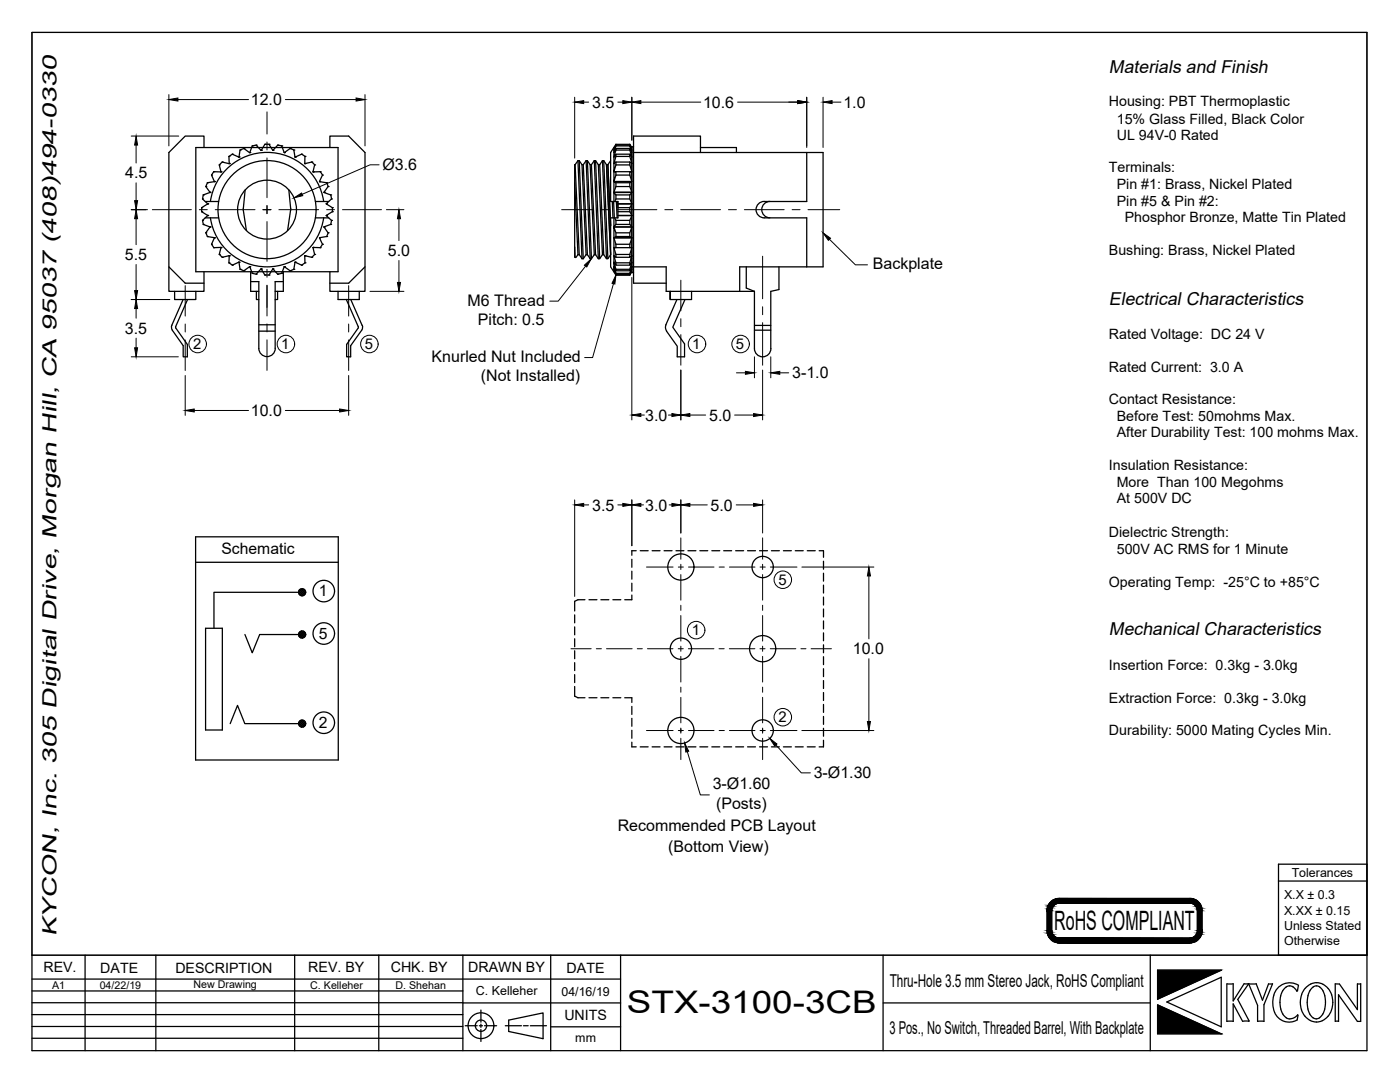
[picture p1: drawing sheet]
<svg xmlns="http://www.w3.org/2000/svg" width="279mm" height="216mm" viewBox="0 0 279 216" stroke-linecap="round" stroke-linejoin="round" font-family="sans-serif">
<!-- layer: DIMENSION -->
<g fill="none" stroke="#000" stroke-width=".2">
<path d="M33.7 18.9v10.2M35.5 19.9h14.1M56.9 19.9h14.2M72.8 18.9v10.2M114.7 19.4v12.2M126.1 19.4v8.6M161 19.4v10M164.3 19.4v10M26.2 27.1h9.5M27.2 28.9v3.6M27.2 36.5v3.5M75.7 32.9h-1.8l-13.6 5.9"/>
<path d="M116.5 20.4h1M123.3 20.4h1M127.9 20.4h12M147.2 20.4h12M166.1 20.4h1.7M26.2 59.8h7.7M26.2 41.8h3.2M27.2 43.6v5.2M27.2 52.8v5.2M52.5 41.8h1.6M53.3 41v1.6M73.8 58.1h6.8"/>
<path d="M77.1 41.8h3.5M79.6 43.6v4.4M79.6 52v4.4M116.9 53.1l-5.5 7h-1.7M122.4 56.6l-4.1 14.7h-1.6M126.1 55.4v28.4M165.5 47.7l5.2 5.1h2.4M26.2 71.2h9.4M27.2 61.6v1.9M27.2 67.5v1.9M37 74.9v8M69.6 74.9v8"/>
<path d="M135.9 73.8v10M147 74.4h1.8M150.6 71.2v4.2M152.2 73.8v10M153.8 71.2v4.2M155.6 74.4h1.8M38.8 81.9h10.8M56.9 81.9h10.9M114.7 99.8v19.2M126.1 99.8v9.1M127.9 82.8h.7M133.4 82.8h.7"/>
<path d="M135.9 99.8v6.6M137.7 82.8h3.1M146.6 82.8h3.8M152.2 99.8v6.6M116.5 100.7h1M123.3 100.7h1M127.9 100.7h.5M133.5 100.7h.6M137.7 100.7h3.4M146.9 100.7h3.5M160 113.1h14.4M173.4 114.9v12.6"/>
<path d="M173.4 131.4v12.6M135.6 145.8h.6M135.9 145.4v.7M137.2 150l2.6 8.6h1.8M151.9 145.8h.6M152.2 145.4v.7M154.8 148.6l5.1 5.6h1.8M160 145.8h14.4"/>
<circle cx="39.5" cy="68.6" r="1.75"/>
<circle cx="57.1" cy="68.6" r="1.75"/>
<circle cx="73.7" cy="68.6" r="1.75"/>
<circle cx="139.1" cy="68.6" r="1.75"/>
<circle cx="147.8" cy="68.6" r="1.75"/>
<circle cx="156.2" cy="115.7" r="1.75"/>
<circle cx="138.9" cy="125.7" r="1.75"/>
<circle cx="156.2" cy="143.1" r="1.75"/>
</g>
<!-- layer: PART -->
<g fill="none" stroke="#000" stroke-width=".25">
<path d="M39.1 29.4h28.4v24.8h-28.4zM40.4 39.7h.1M40.4 39.7l1 1M40.6 38.9h.1M40.6 38.9l-.2 .8M40.7 29.4v-2.3h-3.7l-3.3 3.3v27.7h7v-3.9M41.1 37.2h.1M41.1 37.2l.8 1.1M41.4 36.5h.1M41.4 36.5l-.3 .7M41.9 38.4h.1M41.9 38.4l-1.3 .5"/>
<path d="M41.9 38.3h.1M41.9 38.3v.1M42.2 34.9h.1M42.2 34.9l.6 1.3M42.7 34.3h.1M42.7 34.3h1.4M42.7 34.2l-.5 .7M42.8 36.3h.1M42.8 36.3l-1.4 .2M42.8 36.2h.1M43.8 32.9h.1M43.8 32.9l.3 1.4"/>
<path d="M44.1 34.3h.1M44.4 32.3h.1M44.4 32.3l1.3 .4M44.4 32.3l-.6 .6M45.7 31.2h.1M45.7 31.2v1.4M45.7 32.7h.1M45.7 32.6h.1M45.8 32.6h-.1M46.4 30.8h.1M46.4 30.8l1.3 .5M46.4 30.8l-.7 .4"/>
<path d="M47.7 31.3h.1M47.9 29.9h.1M47.9 29.9l-.2 1.4M48.7 29.6h.1M48.7 29.6l1.1 .9M48.7 29.6l-.8 .3M48.9 37.9l-.3 4.1M49.8 30.5h.1M49.9 30.4h.1M49.9 30.4h-.1M50.3 29.1h.1M50.3 29.1l-.4 1.3"/>
<path d="M51.1 29h.1M51.1 29l1 1M51.1 29l-.8 .1M52.1 30h.1M52.2 30h-.1M52.9 28.8h.1M52.9 28.8l-.8 1.2M52.9 28.8h.8M53.7 28.8h.1M53.7 28.8l.7 1.2M54.4 30h.1M54.5 30h.1"/>
<path d="M55.4 29h.1M55.4 29l-.9 1M55.4 29l.8 .1M56.2 29.1h.1M56.2 29.1l.5 1.3M56.7 30.4h.1M56.8 30.5h.1M57.6 37.9l.4 4.1M57.9 29.6h.1M57.9 29.6l-1.1 .9M57.9 29.6l.8 .3M58.6 29.9h.1"/>
<path d="M58.6 29.9l.3 1.4M58.9 31.3h.1M60.2 30.8h.1M60.2 30.8l-1.3 .5M60.2 30.8l.7 .4M60.8 32.6h.1M60.8 32.7h.1M60.9 31.2h.1M60.9 31.2l-.1 1.4M62.2 32.3h.1M62.2 32.3l-1.4 .4M62.2 32.3l.6 .6"/>
<path d="M62.5 34.3h.1M62.8 32.9h.1M62.8 32.9l-.3 1.4M63.8 36.2h.1M63.8 36.3h.1M63.8 36.3l1.4 .2M63.9 34.3h.1M63.9 34.3h-1.4M63.9 34.2l.5 .7M64.4 34.9h.1M64.4 34.9l-.6 1.3M64.7 38.4h.1"/>
<path d="M64.7 38.3h.1M64.7 38.4l1.3 .5M64.7 38.3v.1M65.2 36.5h.1M65.2 36.5l.3 .7M65.5 37.2h.1M65.5 37.2l-.8 1.1M65.8 29.4v-2.3h3.8l3.2 3.3v27.7h-7v-3.9M66 38.9h.1M66 38.9l.2 .8M66.2 39.7h.1M66.2 39.7l-1.1 1"/>
<path d="M114.7 36.5l.6 14.3M114.8 32.9l-.1 18.4 .2 .1 .4-.6M114.8 32.9l.8 17.9M115.3 32.1l.8 19.5M115.3 32.1h.3M115.3 32.1l-.5 .8M115.6 32.1l.8 19.5M115.6 32.1l.5 .8M116.1 32.9l.9 17.9M116.1 32.9h.3M116.4 32.9l.8 17.9M117 32.1l.8 19.5"/>
<path d="M117 32.1h.2M117 32.1l-.6 .8M117.2 32.1l.8 19.5M117.2 32.1l.6 .8M117.8 32.9l.8 17.9M117.8 32.9h.2M118 32.9l.9 17.9M118.6 32.1l.8 19.5M118.6 32.1h.3M118.6 32.1l-.6 .8M118.9 32.1l.8 19.5M118.9 32.1l.5 .8"/>
<path d="M119.4 32.9l.8 17.9M119.4 32.9h.3M119.7 32.9l.8 17.9M120.2 32.1l.8 19.5M120.2 32.1l-.5 .8M120.2 32.1h.3M120.5 32.1l.8 19.5M120.5 32.1l.5 .8M121 32.9l.9 17.9-.6 .8h-.3l-.5-.8h-.3l-.5 .8h-.3M121 32.9h.3M121.3 32.9l.6 12.2M121.9 32.1l-.6 .8"/>
<path d="M122.5 34.3h.4v.6l-.4 1.3zM122.5 32.7v1.6l.4-1.4M122.5 31.3v1.3M122.5 38.4h3.6l-.4 .5M122.5 36.3h3.6M122.5 38.3h3.6M122.5 34.3h.3M122.5 32.6h.1M122.9 28.8l-1 1.6v9.8h1.4v3.3h-1.4v9.7l1 1.7h2.8h-2.8l-.4-1.2M122.9 38.9l-.4-.5v1.8M122.9 38.9v.8l-.2 .5M122.9 37.2v-.7l-.4-.2v2"/>
<path d="M122.9 28.8l-.4 1.2v-.6M122.9 29l-.4 1.4v-.4zM122.9 29.9v-.3l-.4 .9v.8M122.9 31.2v-.4l-.4 .5M122.9 31.2l-.4 1.4M122.9 32.3v.6M122.9 38.9h2.8M122.9 39.7h2.8M122.9 36.5h2.8M122.9 37.2h2.8M122.9 37.2l-.4 1.1M122.9 32.3h2.8"/>
<path d="M122.9 32.9h2.8M122.9 34.3h2.8M122.9 34.9h2.8M122.9 32.3l-.4 .4M122.9 29h2.8M122.9 29.1h2.8M122.9 29.6h2.8M122.9 29.9h2.8M122.9 30.8h2.8M122.9 31.2h2.8M122.9 29.9l-.4 1.4M122.9 28.8h2.8"/>
<path d="M125.7 38.9v.8l.4 1h-2.8M125.7 34.9v-.6h.4v1.9h-3.6M125.7 37.2v-.7l.4-.2v2M125.7 32.9l.4 1.4h-.3M125.7 28.8l.4 .6v.6zM125.7 29l.4 1v.4zM125.7 29.9l.4 1.4M125.7 29.9v-.3l.4 .9v.8M125.7 31.2v-.4l.4 .5M125.7 31.2l.4 1.4M125.7 32.3v.6M125.7 34.9l.4 1.3"/>
<path d="M125.7 37.2l.4 1.1M125.7 32.3l.4 .4M126.1 32.6h.1M126.4 30.4h37.9v22.8h-16.7v4.9M126.4 29.3h-.3v25.1h.3M139.8 30.4v-3.3h-13.4v29.4h6.6M139.8 29.4h7.2v1M161 30.4v9.8h-8.5M33.7 53.2l3.3 3.3h3.7M34.8 58.1v1.7h4.3v-1.7M36.5 59.8l-2.2 5.1-.1 .5 .2 .5M37.4 59.8l-2.3 5.3v.4"/>
<path d="M40.2 41.4h.1M40.2 42.2h.1M40.2 42.2l1.2 .8M40.3 41.4v.8M40.4 44h.1M40.4 44l.2 .8M40.6 44.8h.1M40.6 44.8l1.3 .5M41 43.5h2.6M41 40.2h2.6M41.1 46.5h.1M41.1 46.4l.3 .8"/>
<path d="M41.4 47.2h.1M41.4 47.2l1.4 .2M41.4 40.7h.1M41.4 43h.1M41.4 40.7l-1.2 .7M41.4 43l-1 1M41.4 40.6v.1M41.9 45.3h.1M41.9 45.3l-.8 1.2M42 40.2a11.4 11.4 0 0 1 11.3-9.8 11.4 11.4 0 0 1 11.3 9.8M42 43.5a11.4 11.4 0 0 0 11.3 9.7 11.4 11.4 0 0 0 11.3-9.7M42.2 48.7h.1"/>
<path d="M42.2 48.7l.5 .7M42.7 49.4h.1M42.8 47.4h.1M42.8 47.4v.1M42.8 47.5h.1M42.8 47.5l-.6 1.2M43.8 50.8h.1M43.8 50.8l.6 .5M44.1 49.4h.1M44.1 49.4h-1.4M44.1 49.4l-.3 1.4M44.4 51.3h.1"/>
<path d="M45.7 52.4h.1M45.7 51h.1M45.7 51l-1.3 .3M45.7 52.4l.7 .5M45.7 51v1.4M46.4 52.9h.1M47.7 52.3h.1M47.7 52.3l-1.3 .6M47.7 52.3l.2 1.4M47.9 53.7h.1M47.9 53.7l.8 .3M48.6 42l.6 4"/>
<path d="M48.7 54h.1M49.8 53.2h.1M49.8 53.2l-1.1 .8M49.9 53.2h.1M49.9 53.2l.4 1.3M50 56.2h1.7v13.3a1.64 1.64 0 0 0 1.6 1.7 1.64 1.64 0 0 0 1.6-1.7v-13.3h1.6M50 54.2v3.9h1.7M50.3 54.5h.1M50.3 54.5l.8 .2M51.1 54.7h.1M51.2 58.1v1.7h.5M52.1 53.7h.1"/>
<path d="M52.1 53.7l-1 1M52.1 53.7l.8 1.2M52.9 54.9h.1M52.9 54.9h.8M53.7 54.9h.1M54.4 53.7h.1M54.4 53.7l-.7 1.2M54.5 53.7h.1M54.5 53.7l.9 1M54.5 53.7h-.1M55.4 58.1v1.7h-.5M55.4 54.7h.1"/>
<path d="M56.2 54.5h.1M56.2 54.5l-.8 .2M56.5 54.2v3.9h-1.6M56.7 53.2h.1M56.7 53.2l-.5 1.3M56.8 53.2h.1M56.8 53.2l1.1 .8M56.8 53.2h-.1M57.9 54h.1M58 42l-.6 4M58.6 53.7h.1M58.7 53.7l-.8 .3"/>
<path d="M58.9 52.3h.1M58.9 52.3l-.3 1.4M58.9 52.3l1.3 .6M60.2 52.9h.1M60.8 51h.1M60.8 51l.1 1.4M60.8 51l1.4 .3M60.9 52.4h.1M60.9 51h-.1M60.9 52.4l-.7 .5M62.2 51.3h.1M62.5 49.4h.1"/>
<path d="M62.5 49.4l.3 1.4M62.5 49.4h1.4M62.8 50.8h.1M62.8 50.8l-.6 .5M62.9 43.5h2.7M62.9 40.2h2.7M63.8 47.5h.1M63.8 47.5l.6 1.2M63.8 47.4v.1M63.9 49.4h.1M64.4 48.7h.1M64.4 48.7l-.5 .7"/>
<path d="M64.7 45.3h.1M64.7 45.3l.8 1.2M65.1 43h.1M65.1 40.7h.1M65.1 43l1.1 1M65.1 40.7l1.2 .7M65.1 40.6v.1M65.2 47.2h.1M65.2 47.2l-1.4 .2M65.5 46.5h.1M65.5 46.4l-.3 .8M66 44.8h.1"/>
<path d="M66 44.8l-1.3 .5M66.2 44h.1M66.2 44l-.2 .8M66.3 42.2h.1M66.3 41.4h.1M66.3 42.2l-1.2 .8M66.3 41.4v.8M67.5 58.1v1.7h4.2v-1.7M69.1 59.8l2.4 5.5-2.3 3.4v2.5h.8v-2.2l2.2-3.1M70 59.8l2.3 5.1 .1 .5-.2 .5M72.8 53.2l-3.2 3.3h-3.8M114.7 49.3l.1 2"/>
<path d="M115.3 50.8h.3M115.6 50.8l.5 .8M116.1 51.6h.3M117 50.8h.2M117 50.8l-.6 .8M117.2 50.8l.6 .8M117.8 51.6h.2M118.6 50.8h.3M118.6 50.8l-.6 .8M118.9 50.8l.5 .8M122.2 40.2l.1 3.3M122.5 40.2l.1 3.3"/>
<path d="M122.5 43.5v1.8l.4-.5M122.5 53.7v-.5l.4 .8v-.3M122.5 53.2h.1M122.5 53.7v.5M122.5 52.3h.1M122.5 52.3l.4 .6v-.5M122.5 53.2v-.9l.4 1.4M122.5 47.5v4.8M122.5 51l.4 1.4M122.5 53.7l.4 1M122.5 53.2l.4 1.3M122.5 47.5l.4 1.2"/>
<path d="M122.5 51h.1M122.5 47.4h3.6M122.5 45.3h3.6M122.7 43.5l.2 .5v.8M122.8 49.4h-.3l.4 1.4M122.9 48.7v.7h-.4M122.9 50.8v.5l-.4-.3M122.9 47.2v-.7l-.4-1.2v2.1M122.9 50.8h2.8M122.9 54.7h2.8M122.9 54.5h2.8M122.9 52.9h2.8"/>
<path d="M122.9 53.7h2.8M122.9 54h2.8M122.9 52.4h2.8M122.9 54.5v.2M122.9 51.3h2.8M122.9 48.7h2.8M122.9 49.4h2.8M122.9 47.2h2.8M122.9 46.5h2.8M122.9 47.2l-.4 .2M122.9 44h2.8M122.9 44.8h2.8"/>
<path d="M123 40.2l.2 3.3M123.3 40.2v1.2h2.4M123.3 43h2.8l-.4 1v.8M123.3 42.2h2.4M123.3 40.7h2.8l-.4 .7M125.7 48.7v.7h.4M125.7 50.8v.5l.4-.3M125.7 47.2v-.7l.4-1.2v2.1M125.7 44.8l.4 .5h-3.6M125.7 41.4v.8M125.7 54.5v.2M125.7 47.2l.4 .2"/>
<path d="M125.7 42.2l.4 .8h-2.8M125.8 49.4h.3l-.4 1.4M125.9 51.6h.2M126.1 51h.1M126.1 52.3h.1M126.1 53.7v-.5l-.4 .8v-.3M126.1 53.2h.1M126.1 53.7v.5l-.4 .7zM126.1 52.3l-.4 .6v-.5M126.1 53.2v-.9l-.4 1.4M126.1 51l-.4 1.4M126.1 53.7l-.4 1"/>
<path d="M126.1 53.2l-.4 1.3M126.1 47.5l-.4 1.2M126.4 53.2h6.6v4.9h17.6M135.1 59.8l-2.2 5M136.7 59.8l-2.4 5.5 2.3 3.3v2.6h-1.4v-2.1l-2.2-3M138 58.1v1.7h-4.2v-1.7v1.7M148.9 53.2v4.3l1.7 .6M150.6 58.1v11.5a1.64 1.64 0 0 0 1.6 1.6 1.64 1.64 0 0 0 1.6-1.6M152.5 40.2a1.64 1.64 0 0 0-1.6 1.6 1.64 1.64 0 0 0 1.6 1.7h8.5v9.7M153.7 40.2a1.64 1.64 0 0 0-1.7 1.6 1.64 1.64 0 0 0 1.7 1.7M155.5 53.2v4.6l-1.7 .3v11.5M35.1 65.5l2.3 3.2v2.5h-.8v-2.2l-2.2-3.1"/>
<path d="M51.7 66.1h3.2M51.7 64.8h3.2M132.9 64.8a1.3 1.3 0 0 0 .1 1.3M150.6 64.9h3.2M150.6 65.9h3.2"/>
<circle cx="53.3" cy="41.8" r="9.8"/>
<circle cx="53.3" cy="41.8" r="5.9"/>
<circle cx="135.9" cy="113.1" r="2.61"/>
<circle cx="152.2" cy="113.1" r="2.13"/>
<circle cx="135.9" cy="129.4" r="2.13"/>
<circle cx="152.2" cy="129.4" r="2.61"/>
<circle cx="135.9" cy="145.8" r="2.61"/>
<circle cx="152.2" cy="145.8" r="2.13"/>
</g>
<!-- layer: HIDDEN -->
<g fill="none" stroke="#000" stroke-width=".25">
<path d="M116.7 119.7h-1.4l-.6 .3v1.9M117.5 119.7h1.6M119.9 119.7h1.6M122.3 119.7h1.6M126.1 111.6v1.6M126.1 114v1.6M126.1 116.4v1.6M126.1 118.7v1h-1.4M127 109.9h-.9v.9M127.8 109.9h1.6M130.1 109.9h1.6M132.5 109.9h1.6"/>
<path d="M134.9 109.9h1.6M137.3 109.9h1.6M139.7 109.9h1.6M142.1 109.9h1.5M144.4 109.9h1.6M146.8 109.9h1.6M149.2 109.9h1.6M151.6 109.9h1.6M154 109.9h1.5M156.3 109.9h1.6M158.7 109.9h1.6M161.1 109.9h1.6"/>
<path d="M163.5 109.9h.8v1.3M164.3 112v1.6M164.3 114.4v1.6M164.3 116.7v1.6M164.3 119.1v1.6M114.7 122.7v1.6M114.7 125.1v1.6M114.7 127.5v1.5M114.7 129.9v1.5M114.7 132.2v1.6M114.7 134.6v1.6M114.7 137v1.9l.6 .3h1.4"/>
<path d="M117.5 139.2h1.6M119.9 139.2h1.6M122.3 139.2h1.6M124.7 139.2h1.4v1M164.3 121.5v1.6M164.3 123.9v1.6M164.3 126.3v1.6M164.3 128.7v1.6M164.3 131v1.6M164.3 133.4v1.6M164.3 135.8v1.6M164.3 138.2v1.6"/>
<path d="M126.1 148.1v.9h.9M126.1 141v1.6M126.1 143.3v1.6M126.1 145.7v1.6M127.8 149h1.6M130.1 149h1.6M132.5 149h1.6M134.9 149h1.6M137.3 149h1.6M139.7 149h1.6M142.1 149h1.5M144.4 149h1.6"/>
<path d="M146.8 149h1.6M149.2 149h1.6M151.6 149h1.6M154 149h1.5M156.3 149h1.6M158.7 149h1.6M161.1 149h1.6M164.3 147.7v1.3h-.8M164.3 140.6v1.5M164.3 143v1.5M164.3 145.3v1.6"/>
</g>
<!-- layer: 0 -->
<g fill="none" stroke="#000" stroke-width=".25">
<path d="M39 107.1h28.5v44.6h-28.5zM39 112.2h28.5M59.6 118.2h-16.9v7.2M59.6 118.2l.7 .7M59.7 117.9l.9 .9M59.8 117.7l1 1M59.9 117.6l-.2 .2M60 117.5l.9 .9M60.3 117.5l.7 .6M60.4 117.5l-.8 .8M60.6 117.6l-.9 .9M60.8 117.7l-1 1"/>
<path d="M60.9 118l-.8 .9M61 118.3l-.6 .6M41 125.4h3.4v20.3h-3.4zM48.9 126.6l1.4 3.7 1.5-3.7h7.8M59.6 126.5l.8 .8M59.7 126.2l1 1M59.9 126l1 1M60.1 125.9l.9 .9M60.2 125.9l-.6 .7M60.8 126.1l-1 1M60.9 126.3l-.9 .9M60.9 126.4l-.4-.4-.9 .9 .4 .4"/>
<path d="M61 126.6l-.7 .7M45.9 144.4l1.5-3.6 1.5 3.6h10.7M59.6 144.2l.9 .9M59.8 143.9l1 1M60 143.8l.9 .9M60.1 143.7l-.5 .5M60.2 143.7l.8 .7M60.5 143.7l-.9 .9M60.7 143.8l-1 1M60.9 144l-1 1M60.9 144.7l-.3 .3M61 144.3l-.8 .8-.6-.6"/>
<circle cx="60.3" cy="118.2" r=".71"/>
<circle cx="64.6" cy="117.9" r="2.15"/>
<circle cx="60.3" cy="126.6" r=".71"/>
<circle cx="64.6" cy="126.4" r="2.15"/>
<circle cx="60.3" cy="144.4" r=".71"/>
<circle cx="64.6" cy="144.2" r="2.15"/>
</g>
<!-- layer: DIMENSION -->
<g fill="#000" stroke="#000" stroke-width=".2">
<path d="M33.7 19.9l1.8-.3v.6zM71.1 19.6l1.7 .3-1.7 .3zM27.2 27.1l.3 1.8h-.6zM58.7 39.5l1.5-1 .2 .5zM114.7 20.4l1.8-.3v.6zM124.3 20.1l1.8 .3-1.8 .3zM126.1 20.4l1.8-.3v.6zM159.2 20.1l1.8 .3-1.8 .3zM164.3 20.4l1.8-.3v.6zM27.2 41.8l.3 1.8h-.6zM26.9 58h.6l-.3 1.8zM26.9 40h.6l-.3 1.8z"/>
<path d="M79.6 41.8l.3 1.8h-.6zM79.3 56.4h.6l-.3 1.7zM116.6 52.9l1.4-1.2-.9 1.6zM122.9 54.9l-.2 1.8-.6-.2zM164.3 46.5l1.4 1-.4 .5zM27.2 59.8l.3 1.8h-.6zM26.9 69.4h.6l-.3 1.8zM148.8 74.1l1.8 .3-1.8 .3zM153.8 74.4l1.8-.3v.6zM37 81.9l1.8-.3v.6zM67.8 81.6l1.8 .3-1.8 .3zM126.1 82.8l1.8-.3v.6z"/>
<path d="M134.1 82.5l1.8 .3-1.8 .3zM135.9 82.8l1.8-.3v.6zM150.4 82.5l1.8 .3-1.8 .3zM114.7 100.7l1.8-.3v.6zM124.3 100.4l1.8 .3-1.8 .3zM126.1 100.7l1.8-.3v.6zM134.1 100.4l1.8 .3-1.8 .3zM135.9 100.7l1.8-.3v.6zM150.4 100.4l1.8 .3-1.8 .3zM173.4 113.1l.3 1.8h-.6zM136.6 148.3l.8 1.6-.5 .2zM153.6 147.3l1.5 1.2-.5 .4z"/>
<path d="M173.1 144h.6l-.3 1.8z"/>
</g>
<!-- layer: CENTER -->
<g fill="none" stroke="#000" stroke-width=".2">
<path d="M53.3 22.3v4.4M53.3 28.3v1.6M53.3 31.5v7.9M30.4 41.8h7.8M37 57v6.1M39.8 41.8h1.6M43 41.8h7.9M52.5 41.8h1.6M53.3 41v1.6M53.3 44.2v7.9M53.3 53.7v1.6M53.3 56.9v6.1"/>
<path d="M55.7 41.8h7.9M65.2 41.8h1.6M68.4 41.8h7.7M69.6 57v6.1M112.1 41.8h6.3M120 41.8h1.6M123.2 41.8h7.9M132.7 41.8h1.6M135.9 41.8h7.9M135.9 55.9v6.1M145.4 41.8h1.6M148.6 41.8h7.9"/>
<path d="M152.2 51.1v8.5M158.1 41.8h1.6M161.3 41.8h6.3M37 64.7v1.5M37 67.8v6.1M53.3 64.6v1.6M53.3 67.8v6.1M69.6 64.7v1.5M69.6 67.8v6.1M135.9 63.6v1.6M135.9 66.8v6.1M152.2 61.2v1.6"/>
<path d="M152.2 64.4v8.5M129 113.1h5.3M135.4 113.1h1M135.9 107.3v4.3M135.9 112.6v1M135.9 114.7v5.1M137.4 113.1h5.1M143.5 113.1h1.1M145.6 113.1h5.1M151.7 113.1h1M152.2 107.3v4.3M152.2 112.6v1"/>
<path d="M152.2 114.7v5.1M153.7 113.1h5.4M113.9 129.4h4.1M119 129.4h1M121 129.4h5.2M127.2 129.4h1M129.2 129.4h5.1M135.3 129.4h1.1M135.9 120.8v1M135.9 122.8v5.1M135.9 128.9v1.1M135.9 131v5.1"/>
<path d="M135.9 137.1v1M135.9 139.1v5.1M137.4 129.4h5.1M143.5 129.4h1M145.5 129.4h5.2M151.7 129.4h1M152.2 120.8v1M152.2 122.8v5.1M152.2 128.9v1.1M152.2 131v5.1M152.2 137.1v1M152.2 139.1v5.1"/>
<path d="M153.7 129.4h5.1M159.8 129.4h1.1M161.9 129.4h4M129 145.8h5.3M135.4 145.8h1M135.9 145.3v1M135.9 147.3v4.3M137.4 145.8h5.1M143.5 145.8h1.1M145.6 145.8h5.1M151.7 145.8h1M152.2 145.3v1"/>
<path d="M152.2 147.3v4.3M153.7 145.8h5.4"/>
</g>
<!-- layer: BORDER -->
<g fill="none" stroke="#000" stroke-width=".25">
<path d="M6.4 6.5v203.1h266.4v-203.1M237.5 179.3h-26.1a2.44 2.44 0 0 0-2.4 2.4v4a2.44 2.44 0 0 0 2.4 2.4h26.1M237.5 179.3a2.44 2.44 0 0 1 2.4 2.4M255.2 175.8h17.6M272.8 172.4h-17.6v18.2M6.4 190.6h266.4M6.4 197.7h86M6.4 195.4h117.5M17 190.6v19M31.1 190.6v19M58.8 190.6v19M75.6 190.6v19"/>
<path d="M92.4 190.6v19M109.9 190.6v19M123.9 190.6v19M176.2 190.6v19M229.6 190.6v19M231 193.6h12.7l-12.7 5.8zM232.9 199.9l10.8-4.9v9.9zM237.5 180.2h-26.1a1.52 1.52 0 0 0-1.5 1.5v4a1.49 1.49 0 0 0 1.5 1.5h26.1M237.5 180.2a1.49 1.49 0 0 1 1.5 1.5v4a1.49 1.49 0 0 1-1.5 1.5M239.9 181.7v4M239.9 185.7a2.44 2.44 0 0 1-2.4 2.4M243.7 193.6h.1"/>
<path d="M244.8 196.3v7.5M246.1 196.3v3.4l2.2-3.4M246.1 196.3h-1.2M248.3 196.3h.9M249.1 196.3l-2.1 3.1 2.2 4.4M249.2 196.3h1.5l1.3 3.3 1.2-3.3h.8l-1.7 4.2v3.3h-1.3v-3.2zM256 197.7a1.48 1.48 0 0 1 1.4-1 1.48 1.48 0 0 1 1.4 1.1h.1l.3-1.2a3.4 3.4 0 0 0-5.2 3.1 3.5 3.5 0 0 0 3.2 4.3l.8-.1 .9-.4 .2-.9-.1-.1M256 197.7a4.6 4.6 0 0 0 .7 5.4M259.8 198.4a4.6 4.6 0 0 0 .6 4.4M261.6 196.4a3.1 3.1 0 0 1 4.2 2.1M261.6 196.4a3.6 3.6 0 0 0-1.8 2M263.4 196.9a1.54 1.54 0 0 0-2.2 1.3l-.3 1.1v1l.2 1.3 .3 .7"/>
<path d="M263.4 196.9a2.88 2.88 0 0 1 1 1.8M264.4 198.7a5.9 5.9 0 0 1 0 2.6M265.7 198.5a4.6 4.6 0 0 1-.7 4.3M266.5 196.3l.8 .1 3.6 5.1v-5.2h.7v7.5h-.7l-3.8-5.3v5.3h-.6zM6.4 207.2h86M6.4 204.8h86M6.4 202.5h86M6.4 200.1h86M92.4 200.1h31.5M92.8 204.7h2.4M95.7 204.7h.6M96 201.5v2.5"/>
<path d="M96 204.4v.6M96 205.4v2.4M96.7 204.7h2.4M100.8 204.7h3.3M101.5 203.6l6.9-1.5v5.2l-6.9-1.5zM104.5 204.7h.9M105.8 204.7h3.3M109.9 204.9h14M231 200.5l12.7 5.8h-12.7zM243.7 206.3h.1M244.9 203.8h1.2v-3.5l1.9 3.5M248 203.8h1.3"/>
<path d="M259 202.5a1.81 1.81 0 0 1-2.3 .6M260.4 202.8a2.85 2.85 0 0 0 4.6 0M261.4 202.3l.7 .8M264 202.3a1.32 1.32 0 0 1-1.9 .8M264.4 201.3l-.4 1"/>
<circle cx="96" cy="204.7" r="2.57"/>
<circle cx="96" cy="204.7" r="1.13"/>
</g>
<!-- layer: CK_LEVEL_1 -->
<path d="M6.4 6.5h266.4M176.2 200.1h53.4" fill="none" stroke="#000" stroke-width=".25"/>
<!-- layer: BORDER -->
<path d="M6.4 6.5h266.4v184.1h-266.4z" fill="none" stroke="#000" stroke-width=".2"/>
<g fill="#000" stroke="#000" stroke-width=".2">
<path d="M231 193.6h12.7l-12.7 5.8zM231 200.5l12.7 5.8h-12.7z"/>
<path d="M211.4 179.3h26.5zM211 179.3h26.9z"/>
<path d="M211 179.3l27.3 .1-.4-.1zM210.6 179.4l.4-.1 27.3 .1z"/>
<path d="M210.6 179.4l28.1 .2-.4-.2zM210.2 179.6l.4-.2 28.1 .2z"/>
<path d="M210.2 179.6l28.8 .2-.3-.2zM209.8 179.8l.4-.2 28.8 .2z"/>
<path d="M209.8 179.8l29.5 .3-.3-.3zM209.8 179.8l29.5 .3h-29.8z"/>
<path d="M209 181.7l.9 4v-4zM209 181.7l.9 4h-.9z"/>
<path d="M209 185.7l.9 .3v-.3zM209 185.7l.9 .3h-.9z"/>
<path d="M209 181.4l.9 .3v-.3zM209 181.4l.9 .3h-.9z"/>
<path d="M209 186l1 .1-.1-.1zM209 186l1 .1h-1z"/>
<path d="M209 181.3l.9 .1 .1-.1zM209 181.3l.9 .1h-.9z"/>
<path d="M209 186.1l1 .1zM209 186.1l1 .1z"/>
<path d="M209 186.2l1.1 .3-.1-.3zM209 186.2l1.1 .3h-1z"/>
<path d="M209 181.1l1 .2v-.2zM209 181.1l1 .2h-1z"/>
<path d="M209.1 186.5h1.1zM209.1 186.5h1.1z"/>
<path d="M209.1 180.9l.9 .2 .1-.2zM209.1 180.9l.9 .2h-1z"/>
<path d="M209.1 186.5l1.2 .2-.1-.2zM209.1 186.5l1.2 .2h-1.1z"/>
<path d="M209.2 186.7l1.2 .2-.1-.2zM209.2 186.7l1.2 .2h-1.1z"/>
<path d="M209.2 180.7l.9 .2 .2-.2zM209.2 180.7l.9 .2h-1zM209.1 180.9h1zM209.1 180.9h1z"/>
<path d="M209.3 186.9h1.2zM209.3 186.9h1.2z"/>
<path d="M209.3 180.5l1 .2 .2-.2zM209.3 180.5l1 .2h-1.1z"/>
<path d="M209.3 186.9l1.4 .1zM209.3 186.9l1.4 .1z"/>
<path d="M209.3 180.5h1.3zM209.3 180.5h1.2z"/>
<path d="M209.3 187l1.6 .1zM209.3 187l1.6 .1h-1.5z"/>
<path d="M209.4 180.3l1.2 .2 .2-.2zM209.4 180.3l1.2 .2h-1.3z"/>
<path d="M209.4 187.1l1.7 .1zM209.4 187.1l1.7 .1z"/>
<path d="M209.5 180.2h1.6zM209.5 180.2l1.3 .1h-1.4z"/>
<path d="M209.5 187.2h1.9zM209.5 187.2h1.9z"/>
<path d="M209.5 180.2h1.9zM209.5 180.2h1.6z"/>
<path d="M211 188.1h26.9zM211 188.1h26.5z"/>
<path d="M210.6 188l27.3 .1 .4-.1zM210.6 188l27.3 .1h-26.9z"/>
<path d="M210.2 187.8l28.1 .2 .4-.2zM210.2 187.8l28.1 .2h-27.7z"/>
<path d="M209.8 187.6l28.9 .2 .3-.2zM209.8 187.6l28.9 .2h-28.5z"/>
<path d="M209.5 180.1l29.9 .1zM209.5 180.1l29.9 .1z"/>
<path d="M209.5 187.3l29.5 .3 .3-.3zM209.5 187.3l29.5 .3h-29.2z"/>
<path d="M237.5 180.2h1.9zM237.5 180.2h1.9z"/>
<path d="M209.5 187.2h29.9zM209.5 187.2l29.8 .1z"/>
<path d="M237.7 180.2l1.7 .1zM237.7 180.2l1.7 .1z"/>
<path d="M237.7 187.2h1.7zM237.5 187.2h1.9z"/>
<path d="M238 180.3l1.5 .1-.1-.1zM238 180.3l1.5 .1z"/>
<path d="M238 187.1h1.4zM237.7 187.2h1.7z"/>
<path d="M238.2 180.4l1.4 .1zM238.2 180.4l1.4 .1z"/>
<path d="M238.2 187l1.2 .1 .1-.1zM238 187.1l.2-.1 1.2 .1z"/>
<path d="M238.3 180.5h1.3zM238.3 180.5h1.3z"/>
<path d="M238.3 186.9h1.3zM238.2 187h1.3z"/>
<path d="M238.4 180.5l1.3 .2-.1-.2zM238.4 180.5l1.3 .2h-1.1z"/>
<path d="M238.4 186.9h1.2zM238.3 186.9h1.3z"/>
<path d="M238.6 180.7l1.1 .2v-.2zM238.6 180.7l1.1 .2h-1z"/>
<path d="M238.6 186.7l1 .2 .1-.2zM238.6 186.7l1 .2h-1.2z"/>
<path d="M238.7 180.9h1.1zM238.7 180.9h1.1z"/>
<path d="M238.7 186.5l1 .2v-.2zM238.7 186.5l1 .2h-1.1z"/>
<path d="M238.7 180.9l1.1 .3v-.3zM238.7 180.9l1.1 .3h-.9z"/>
<path d="M238.7 186.5h1.1zM238.7 186.5h1z"/>
<path d="M238.9 181.2l.9 .1v-.1zM238.9 181.2l.9 .1h-.9z"/>
<path d="M238.9 186.2l.9 .3v-.3zM238.9 186.2l.9 .3h-1.1z"/>
<path d="M238.9 181.3l1 .1-.1-.1zM238.9 181.3l1 .1h-1z"/>
<path d="M238.9 186.1h.9zM238.9 186.1l.9 .1z"/>
<path d="M238.9 181.4l1 .3v-.3zM238.9 181.4l1 .3h-.9z"/>
<path d="M238.9 186l.9 .1 .1-.1zM238.9 186l.9 .1h-.9z"/>
<path d="M239 181.7l.9 4v-4zM239 181.7l.9 4h-.9z"/>
<path d="M239 185.7l.9 .3v-.3zM239 185.7l.9 .3h-1z"/>
</g>
<text font-size="6.2" x="125.1" y="202.1">STX-3100-3CB</text>
<text font-size="5.3" x="210.4" y="185.6">RoHS COMPLIANT</text>
<text font-size="4" x="11.3" y="186.7" transform="rotate(-90 11.3 186.7)">KYCON, Inc. 305 Digital Drive, Morgan Hill, CA 95037 (408)494-0330</text>
<g font-size="3.6">
<text x="221.3" y="14.5">Materials and Finish</text>
<text x="221.3" y="60.8">Electrical Characteristics</text>
<text x="221.3" y="126.8">Mechanical Characteristics</text>
</g>
<g font-size="3.5">
<text x="177.6" y="196.9">Thru-Hole 3.5 mm Stereo Jack, RoHS Compliant</text>
<text x="177.5" y="206.2">3 Pos., No Switch, Threaded Barrel, With Backplate</text>
</g>
<g font-size="3.2">
<text x="50.1" y="21">12.0</text>
<text x="118.2" y="21.5">3.5</text>
<text x="140.3" y="21.5">10.6</text>
<text x="168.3" y="21.5">1.0</text>
<text x="25" y="35.6">4.5</text>
<text x="76.3" y="34">Ø3.6</text>
<text x="24.9" y="51.9">5.5</text>
<text x="77.4" y="51.1">5.0</text>
<text x="174.2" y="53.7">Backplate</text>
<text x="93.3" y="61">M6 Thread</text>
<text x="95.4" y="64.8">Pitch: 0.5</text>
<text x="24.9" y="66.6">3.5</text>
<text x="86.1" y="72.2">Knurled Nut Included</text>
<text x="96" y="76">(Not Installed)</text>
<text x="158.1" y="75.5">3-1.0</text>
<text x="50.1" y="83">10.0</text>
<text x="128.8" y="83.9">3.0</text>
<text x="141.5" y="83.9">5.0</text>
<text x="118.2" y="101.9">3.5</text>
<text x="128.8" y="101.9">3.0</text>
<text x="141.8" y="101.9">5.0</text>
<text x="170.2" y="130.6">10.0</text>
<text x="162.4" y="155.3">3-Ø1.30</text>
<text x="142.2" y="157.5">3-Ø1.60</text>
<text x="142.9" y="161.4">(Posts)</text>
<text x="123.3" y="165.9">Recommended PCB Layout</text>
<text x="133.4" y="170.1">(Bottom View)</text>
</g>
<g font-size="3.1">
<text x="44.2" y="110.6">Schematic</text>
<text x="63.6" y="119">1</text>
<text x="63.6" y="127.5">5</text>
<text x="63.6" y="145.3">2</text>
</g>
<g font-size="3">
<text x="38.5" y="69.7">2</text>
<text x="56.1" y="69.7">1</text>
<text x="72.8" y="69.7">5</text>
<text x="138.2" y="69.7">1</text>
<text x="146.9" y="69.7">5</text>
<text x="155.3" y="116.7">5</text>
<text x="138.1" y="126.8">1</text>
<text x="155.3" y="144.1">2</text>
</g>
<g font-size="2.8">
<text x="221.3" y="21.1">Housing: PBT Thermoplastic</text>
<text x="222.9" y="24.7">15% Glass Filled, Black Color</text>
<text x="222.9" y="28">UL 94V-0 Rated</text>
<text x="221.3" y="34.4">Terminals:</text>
<text x="222.9" y="37.6">Pin #1: Brass, Nickel Plated</text>
<text x="222.9" y="41.1">Pin #5 &amp; Pin #2:</text>
<text x="224.5" y="44.2">Phosphor Bronze, Matte Tin Plated</text>
<text x="221.3" y="51">Bushing: Brass, Nickel Plated</text>
<text x="221.3" y="67.6">Rated Voltage: DC 24 V</text>
<text x="221.3" y="74.2">Rated Current: 3.0 A</text>
<text x="221.3" y="80.6">Contact Resistance:</text>
<text x="222.9" y="83.9">Before Test: 50mohms Max.</text>
<text x="222.9" y="87.2">After Durability Test: 100 mohms Max.</text>
<text x="221.3" y="93.8">Insulation Resistance:</text>
<text x="222.9" y="97.1">More Than 100 Megohms</text>
<text x="222.9" y="100.4">At 500V DC</text>
<text x="221.3" y="107.2">Dielectric Strength:</text>
<text x="222.9" y="110.5">500V AC RMS for 1 Minute</text>
<text x="221.3" y="117.1">Operating Temp: -25°C to +85°C</text>
<text x="221.3" y="133.6">Insertion Force: 0.3kg - 3.0kg</text>
<text x="221.3" y="140.2">Extraction Force: 0.3kg - 3.0kg</text>
<text x="221.3" y="146.7">Durability: 5000 Mating Cycles Min.</text>
<text x="8.7" y="194">REV.</text>
<text x="20" y="194.1">DATE</text>
<text x="35" y="194.1">DESCRIPTION</text>
<text x="61.5" y="194">REV. BY</text>
<text x="78" y="194">CHK. BY</text>
<text x="93.5" y="194">DRAWN BY</text>
<text x="113.1" y="194.1">DATE</text>
<text x="112.6" y="203.5">UNITS</text>
</g>
<g font-size="2.5">
<text x="256.3" y="179.4">X.X ± 0.3</text>
<text x="257.8" y="174.9">Tolerances</text>
<text x="256.3" y="182.5">X.XX ± 0.15</text>
<text x="256.3" y="185.6">Unless Stated</text>
<text x="256.3" y="188.6">Otherwise</text>
<text x="95" y="198.6">C. Kelleher</text>
<text x="112" y="198.6">04/16/19</text>
<text x="114.8" y="207.9">mm</text>
</g>
<g font-size="2.1">
<text x="10.4" y="197.3">A1</text>
<text x="19.9" y="197.3">04/22/19</text>
<text x="38.6" y="197.1">New Drawing</text>
<text x="61.9" y="197.3">C. Kelleher</text>
<text x="78.9" y="197.3">D. Shehan</text>
</g>
</svg>
